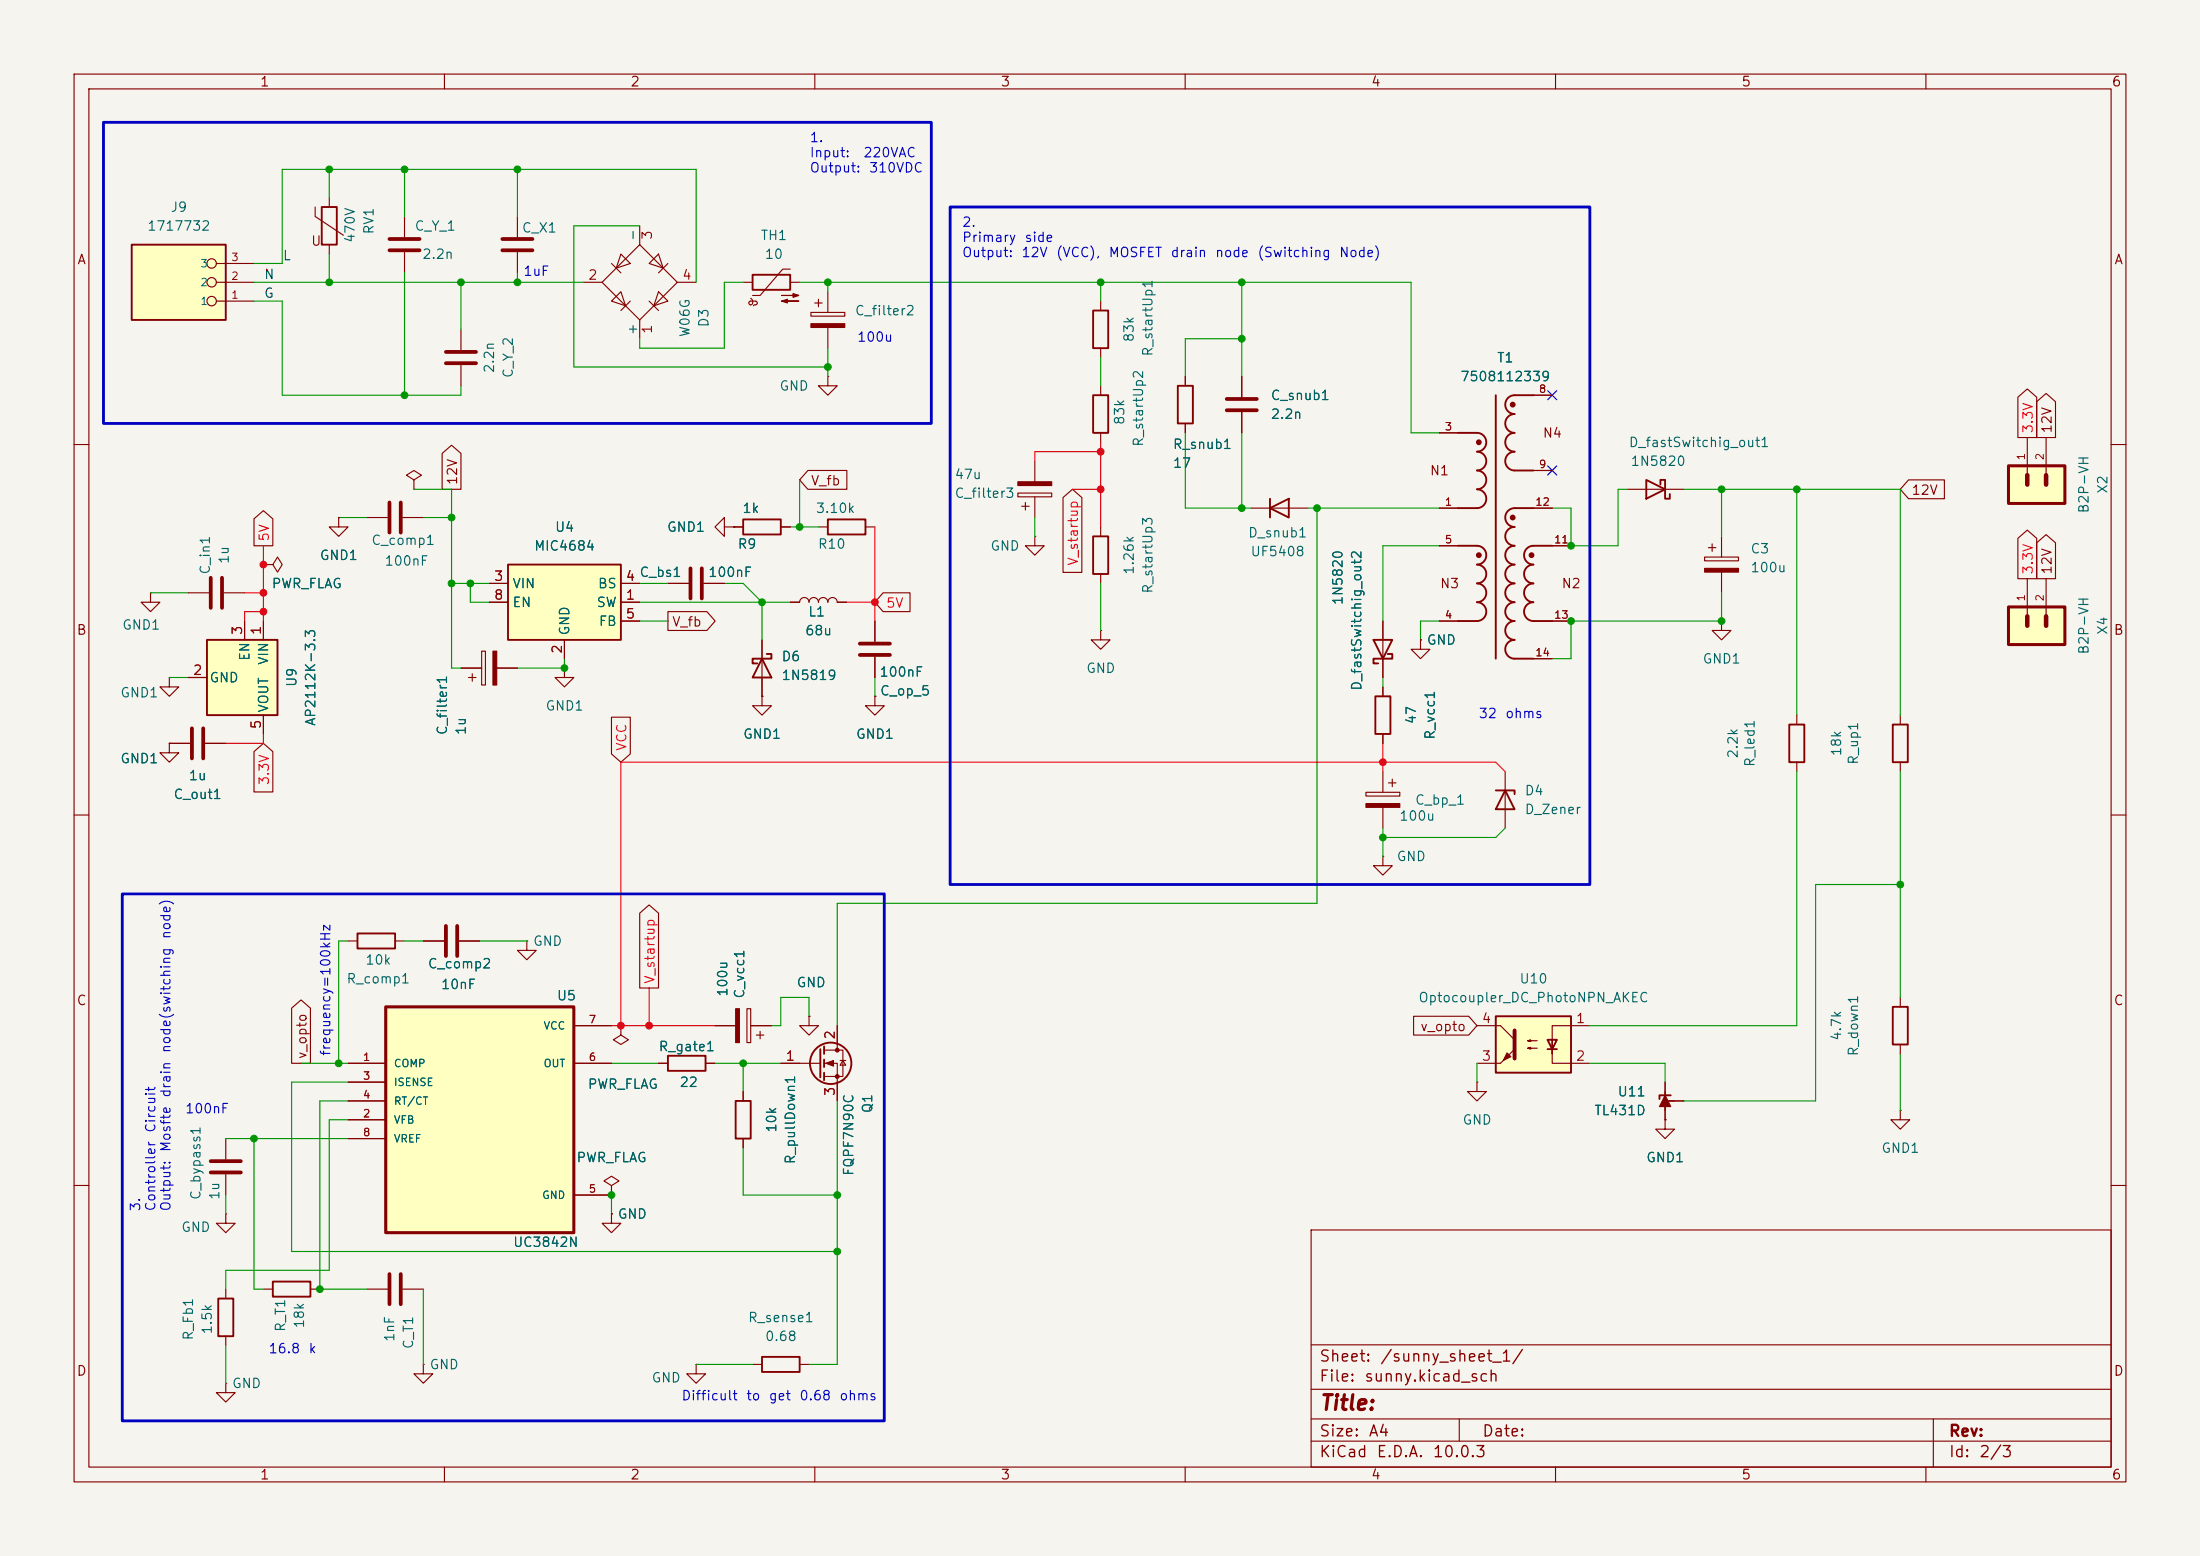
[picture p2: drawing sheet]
<svg xmlns="http://www.w3.org/2000/svg" width="297mm" height="210mm" viewBox="0 0 297 210" stroke-linecap="round" stroke-linejoin="round" font-family="sans-serif">
<path d="M0 0h297v210h-297z" fill="#f5f4ef" stroke="#f5f4ef" stroke-width=".14"/>
<g fill="none" stroke="#840000" stroke-width=".15">
<path d="M10 10h277v190h-277zM12 12h273v186h-273zM60 10v2M110 10v2M160 10v2M210 10v2M260 10v2M10 60h2M49.5 69.9h2.8M54.4 69.9h2.7M148.6 71.1v1.3M148.6 77.5v1.2"/>
<path d="M168.9 68.6h7.6M285 60h2M10 110h2M285 110h2M10 160h2M177 166h108v32h-108zM285 160h2M60 198v2M110 198v2M160 198v2M177 194.5h108M177 191.5h108"/>
<path d="M177 187.5h108M177 181.5h108M197 191.5v3M210 198v2M260 198v2M261 191.5v6.5"/>
</g>
<path d="M147.6 72.4h2v5.1h-2zM171.4 68.6l2.6-1.3v2.6zM171.4 67.3v2.6" fill="none" stroke="#840000" stroke-width=".25"/>
<path d="M52.6 67.8v4.1M54.1 67.8v4.1" fill="none" stroke="#840000" stroke-width=".51"/>
<path d="M52.1 135.9h25.4v30.5h-25.4z" fill="#ffffc2"/>
<path d="M52.1 135.9h25.4v30.5h-25.4z" fill="none" stroke="#840000" stroke-width=".41"/>
<g fill="none" stroke="#840000" stroke-width=".15">
<path d="M194.3 58.4h2.5M207 53.3h2.5M137.4 66.5h4.6v.6h-4.6zM137.9 68.3h1M138.4 67.8v1M139.7 72.4v1.3h1.3l-1.3 1.2-1.3-1.2h1.3M139.7 72.4h.1M139.7 62.2v2.8M139.7 67.1v2.8M194.3 68.6h2.5M194.3 73.7h2.5M207 68.6h2.5"/>
<path d="M207 63.5h2.5M209.5 73.7h2.6M219.7 66h7.6M230.1 75.2h4.6v.5h-4.6zM230.6 73.9h1M231.1 73.4v1M232.4 72.4v2.8M232.4 77.2v2.8M102.9 86.4v7.6M186.7 83.8v7.6M186.7 92.7v1.3M186.7 99.1v1.2"/>
<path d="M194.3 83.8h2.5M207 88.9h2.5M209.5 83.8h2.6M232.4 83.8v1.3h1.3l-1.3 1.3-1.3-1.3h1.3M232.4 83.8h.1M184.4 106.9h4.6v.5h-4.6zM186.7 115.6v1.2h1.3l-1.3 1.3-1.3-1.3h1.3M186.7 115.6h.1M186.7 104.1v2.8M186.7 109v2.8M187.5 105.7h1M188 105.2v1"/>
<path d="M77.5 138.4h5M109.2 137.2v1.2h1.3l-1.3 1.3-1.3-1.3h1.3M109.2 137.2h.1M113 138.4v3.3M47 143.5h5.1M47 151.1h5.1M47 146.1h5.1M47 148.6h5.1M47 153.7h5.1M77.5 143.5h5M100.3 147.3v1.3M100.3 153.7v1.2"/>
<path d="M105.4 143.5h5.3M111.3 141.7h2.5v3.6h-2.5M111.3 143.5h1.7v5.1M113.4 143.1h.8M113.8 143.1l.4 .7h-.8zM77.5 161.3h5M82.5 163.8v1.3h1.3l-1.3 1.3-1.2-1.3h1.2M82.5 163.8h.1M30.5 186.7v1.3h1.2l-1.2 1.2-1.3-1.2h1.3M30.5 186.7h.1M57.1 184.2v1.2h1.3l-1.3 1.3-1.2-1.3h1.2M57.1 184.2h.1"/>
<path d="M94 184.2v1.2h1.2l-1.2 1.3-1.3-1.3h1.3M94 184.2h.1M101.6 184.2h1.3M107.9 184.2h1.3"/>
</g>
<g fill="none" stroke="#840000" stroke-width=".25">
<path d="M196.8 58.4h2.6a1.27 1.27 0 0 1 1.3 1.3 1.27 1.27 0 0 1-1.3 1.3 1.27 1.27 0 0 1 1.3 1.2 1.27 1.27 0 0 1-1.3 1.3 1.27 1.27 0 0 1 1.3 1.3 1.27 1.27 0 0 1-1.3 1.2 1.27 1.27 0 0 1 1.3 1.3 1.27 1.27 0 0 1-1.3 1.3h-2.6M201.9 53.3v35.6M207 53.3h-2.5a1.27 1.27 0 0 0-1.3 1.3 1.27 1.27 0 0 0 1.3 1.3 1.27 1.27 0 0 0-1.3 1.3 1.27 1.27 0 0 0 1.3 1.2 1.27 1.27 0 0 0-1.3 1.3 1.27 1.27 0 0 0 1.3 1.3 1.27 1.27 0 0 0-1.3 1.2 1.27 1.27 0 0 0 1.3 1.3h2.5M196.8 73.7h2.6a1.27 1.27 0 0 1 1.3 1.2 1.27 1.27 0 0 1-1.3 1.3 1.27 1.27 0 0 1 1.3 1.3 1.27 1.27 0 0 1-1.3 1.2 1.27 1.27 0 0 1 1.3 1.3 1.27 1.27 0 0 1-1.3 1.3 1.27 1.27 0 0 1 1.3 1.3 1.27 1.27 0 0 1-1.3 1.2h-2.6M207 68.6h-2.5a1.27 1.27 0 0 0-1.3 1.3 1.27 1.27 0 0 0 1.3 1.2 1.27 1.27 0 0 0-1.3 1.3 1.27 1.27 0 0 0 1.3 1.3 1.27 1.27 0 0 0-1.3 1.2 1.27 1.27 0 0 0 1.3 1.3 1.27 1.27 0 0 0-1.3 1.3 1.27 1.27 0 0 0 1.3 1.2 1.27 1.27 0 0 0-1.3 1.3 1.27 1.27 0 0 0 1.3 1.3 1.27 1.27 0 0 0-1.3 1.3 1.27 1.27 0 0 0 1.3 1.2 1.27 1.27 0 0 0-1.3 1.3 1.27 1.27 0 0 0 1.3 1.3 1.27 1.27 0 0 0-1.3 1.2 1.27 1.27 0 0 0 1.3 1.3h2.5M209.5 73.7h-2.5a1.27 1.27 0 0 0-1.3 1.2 1.27 1.27 0 0 0 1.3 1.3 1.27 1.27 0 0 0-1.3 1.3 1.27 1.27 0 0 0 1.3 1.2 1.27 1.27 0 0 0-1.3 1.3 1.27 1.27 0 0 0 1.3 1.3 1.27 1.27 0 0 0-1.3 1.3 1.27 1.27 0 0 0 1.3 1.2h2.5M222.2 64.8l2.6 1.2-2.6 1.3zM224.2 65.4v-.6h.6v2.5h.6v-.6M102.9 88.9l1.2 2.5h-2.5zM103.5 88.3h.6v.6h-2.5v.6h.6M185.4 86.4h2.6l-1.3 2.5zM185.7 94h2v5.1h-2z"/>
<path d="M187.3 88.3h.7v.6h-2.6v.6h.7M99.3 148.6h2v5.1h-2zM110.7 141.6v3.8M111.3 141.2v1M111.3 143v1M111.3 144.8v1M102.9 183.1h5v2.1h-5z"/>
<circle cx="112.1" cy="143.5" r="2.79"/>
</g>
<g fill="#840000" stroke="#840000" stroke-width=".15">
<path d="M111.5 143.5l1-.4v.8z"/>
<path d="M137.4 65h4.6v.5h-4.6z"/>
<path d="M184.4 108.5h4.6v.5h-4.6z"/>
<path d="M230.1 76.7h4.6v.5h-4.6z"/>
<circle cx="113" cy="141.7" r=".25"/>
<circle cx="113" cy="145.3" r=".25"/>
</g>
<g fill="none" stroke="#840000" stroke-width=".38">
<circle cx="199.6" cy="59.7" r=".2"/>
<circle cx="204.2" cy="54.6" r=".2"/>
<circle cx="199.6" cy="74.9" r=".2"/>
<circle cx="204.2" cy="69.8" r=".2"/>
<circle cx="206.8" cy="74.9" r=".2"/>
</g>
<path d="M201.9 137.2h10.2v7.6h-10.2z" fill="#ffffc2"/>
<path d="M201.9 137.2h10.2v7.6h-10.2zM208.9 140.3h1.3l-.7 1.3zM208.9 141.6h1.3M225.6 147.8h-1.6v.5" fill="none" stroke="#840000" stroke-width=".25"/>
<g fill="none" stroke="#840000" stroke-width=".15">
<path d="M199.4 138.4h3.2l1.9 1.9M214.6 138.4h-5.1v3.8v-1.9M199.4 146.1v1.2h1.3l-1.3 1.3-1.3-1.3h1.3M199.4 146.1h.1M199.4 143.5h3.2M206.2 140.5l.4-.2v.3l-.4-.1h1.3M206.2 141.5l.4-.1v.2l-.4-.1h1.3M209.5 141.6v1.9h5.1M224.8 147.3v2.6M224.8 151.1v1.3h1.3l-1.3 1.3-1.3-1.3h1.3M224.8 151.1h.1M224.8 148.6h2.5"/>
<path d="M224.8 146.1v5"/>
</g>
<path d="M204.5 139.1v3.8" fill="none" stroke="#840000" stroke-width=".51"/>
<g fill="#840000" stroke="#840000" stroke-width=".15">
<path d="M203.5 142.1l.5 .5-1.1 .5z"/>
<path d="M202.6 143.5l1.9-1.9z"/>
<path d="M224.8 147.8l.8 1.6h-1.6z"/>
</g>
<path d="M271.1 81.9h7.7v5.1h-7.7z" fill="#ffffc2"/>
<path d="M271.1 81.9h7.7v5.1h-7.7z" fill="none" stroke="#840000" stroke-width=".41"/>
<path d="M273.7 83.2v1.3M276.2 83.2v1.3" fill="none" stroke="#840000" stroke-width=".61"/>
<path d="M273.7 78.1v5.1M276.2 78.1v5.1" fill="none" stroke="#840000" stroke-width=".15"/>
<path d="M271.1 62.9h7.7v5h-7.7z" fill="#ffffc2"/>
<path d="M271.1 62.9h7.7v5h-7.7z" fill="none" stroke="#840000" stroke-width=".41"/>
<path d="M273.7 64.1v1.3M276.2 64.1v1.3" fill="none" stroke="#840000" stroke-width=".61"/>
<g fill="none" stroke="#840000" stroke-width=".15">
<path d="M69.8 29.2v2.8M69.8 34v2.8M78.7 38.1h2.6M81.3 38.1l5.1-5.1 5 5.1-5 5.1zM82.5 35.6l1.3 1.2M83.8 34.3l1.3 1.3-1.9 .6zM83.8 39.4l.7 1.9-2-.7zM86.4 30.5v2.5M87.6 35.6l1.3-1.3 .6 1.9zM88.9 39.4l1.3 1.2-1.9 .7zM90.2 35.6l-1.3 1.2M91.4 38.1h2.6"/>
<path d="M100.3 38.1h1.3M106.7 36.3h-1l-3.1 3.6h-1M106.7 38.1h1.2M85.1 40.6l-1.3 1.3M86.4 43.2v2.5M87.6 40.6l1.3 1.3M101.3 40.3a.44 .44 0 0 1 .4 .4 .44 .44 0 0 1-.4 .4l-.2-.2 .1-.2h.9l.1 .1v.2l-.5 .3M111.8 50.8v1.3h1.2l-1.2 1.2-1.3-1.2h1.3M111.8 50.8h.1M160 50.8v1.3M160 57.2v1.2M167.6 50.8v2.8"/>
<path d="M167.6 55.6v2.8M273.7 59.1v5M276.2 59.1v5M191.8 86.4v1.2h1.2l-1.2 1.3-1.3-1.3h1.3M191.8 86.4h.1M242.6 96.5v1.3M256.5 96.5v1.3M203.2 104.1v7.7M242.6 102.9v1.2M256.5 102.9v1.2M256.5 134.6v1.3M256.5 149.9v1.2h1.3l-1.3 1.3-1.2-1.3h1.2"/>
<path d="M256.5 149.9h.1M256.5 141v1.2"/>
</g>
<path d="M101.6 37.1h5.1v2h-5.1zM159 52.1h2v5.1h-2zM241.6 97.8h2v5.1h-2zM255.5 97.8h2.1v5.1h-2.1zM201.9 106.7h2.6v.5M203.2 106.7l1.3 2.5h-2.6zM255.5 135.9h2.1v5.1h-2.1z" fill="none" stroke="#840000" stroke-width=".25"/>
<g fill="#840000" stroke="#840000" stroke-width=".15">
<path d="M105.5 40.6l.8-.2v.5l-.8-.3h2.3z"/>
<path d="M105.5 39.9h2.3l-.7 .2v-.5l.7 .3z"/>
</g>
<path d="M67.8 32.3h4.1M67.8 33.8h4.1M165.6 53.8h4.1M165.6 55.4h4.1" fill="none" stroke="#840000" stroke-width=".51"/>
<path d="M17.8 33h12.7v10.2h-12.7z" fill="#ffffc2"/>
<path d="M17.8 33h12.7v10.2h-12.7zM147.6 53.3h2v5.1h-2zM147.6 41.9h2v5.1h-2zM100.3 70.1h5.1v2h-5.1zM111.8 70.1h5v2h-5zM48.3 126h5v2h-5zM36.8 173h5.1v2h-5.1z" fill="none" stroke="#840000" stroke-width=".25"/>
<g fill="none" stroke="#840000" stroke-width=".15">
<path d="M29.2 38.1h5.1M29.2 35.6h5.1M111.8 39.4v2.8M29.2 40.6h5.1M109.5 42.2h4.5v.5h-4.5zM110 40.9h1M110.5 40.4v1M111.8 44.2v2.8M148.6 40.6v1.3M148.6 47v1.3M148.6 52.1v1.2M148.6 58.4v1.3"/>
<path d="M45.7 69.9v1.2h1.3l-1.3 1.3-1.3-1.3h1.3M45.7 69.9h.1M55.9 64.8l1-.7-1-.6-1 .6 1 .7v1.2M55.9 66h.1M90.2 78.7h2.8M95 78.7h2.8M97.8 71.1v-1.2l-1.3 1.2 1.3 1.3v-1.3h1.3M99.1 71.1h.1M99.1 71.1h1.2M105.4 71.1h1.3M110.5 71.1h1.3M116.8 71.1h1.3"/>
<path d="M47 127h1.3M53.3 127h1.3M83.8 138.4v1.3l1 .6-1 .7-1-.7 1-.6M83.8 138.4h.1M35.6 174h1.2M41.9 174h1.3M49.5 174h2.8M54.4 174h2.7M82.5 160l1.1-.6-1.1-.6-1 .6 1 .6v1.3M82.5 161.3h.1"/>
<circle cx="28.6" cy="38.1" r=".63"/>
<circle cx="28.6" cy="35.6" r=".63"/>
<circle cx="28.6" cy="40.6" r=".63"/>
</g>
<path d="M109.5 43.7h4.5v.5h-4.5z" fill="#840000" stroke="#840000" stroke-width=".15"/>
<path d="M93.2 76.7v4.1M94.7 76.7v4.1M52.6 172v4M54.1 172v4" fill="none" stroke="#840000" stroke-width=".51"/>
<path d="M68.6 76.2h15.2v10.2h-15.2z" fill="#ffffc2"/>
<path d="M43.4 27.9h2.1v5.1h-2.1zM68.6 76.2h15.2v10.2h-15.2zM90.2 142.5h5v2h-5zM29.5 175.3h2v5h-2z" fill="none" stroke="#840000" stroke-width=".25"/>
<g fill="none" stroke="#840000" stroke-width=".15">
<path d="M42.5 27.9v1.3l3.9 2.6M44.4 26.7v1.2M44.4 33v1.3M62.2 44.5v2.7M62.2 49.3v2.8M35.6 76.2h1.2l.7-1 .6 1-.6 1-.7-1M35.6 76.2h.1M66 78.7h2.6M83.8 78.7h2.6M20.3 80v1.3h1.3l-1.3 1.3-1.3-1.3h1.3M20.3 80h.1M22.9 91.4v1.3h1.2l-1.2 1.3-1.3-1.3h1.3"/>
<path d="M22.9 91.4h.1M25.4 80h2.8M30.2 80h2.8M62.2 90.2h2.8M63.2 91.4h1.1M63.8 90.9v1M65 87.9h.5v4.6h-.5zM66 81.3h2.6M67.1 90.2h2.7M76.2 90.2v1.2h1.3l-1.3 1.3-1.3-1.3h1.3M76.2 90.2h.1M76.2 86.4v2.5"/>
<path d="M83.8 81.3h2.6M83.8 83.8h2.6M102.9 94v1.3h1.2l-1.2 1.2-1.3-1.2h1.3M102.9 94h.1M118.1 94v1.3h1.3l-1.3 1.2-1.3-1.2h1.3M118.1 94h.1M118.1 83.8v2.8M118.1 88.6v2.8M148.6 85.1v1.3h1.3l-1.3 1.2-1.3-1.2h1.3M148.6 85.1h.1M22.9 100.3v1.3h1.2l-1.2 1.3-1.3-1.3h1.3M22.9 100.3h.1"/>
<path d="M22.9 100.3h2.8M27.7 100.3h2.8M57.1 127h2.8M62 127h2.8M71.1 127v1.3h1.3l-1.3 1.2-1.3-1.2h1.3M71.1 127h.1M96.5 138.4h2.8M100.8 136.1h.5v4.6h-.5zM101.3 138.4h2.8M102.1 139.7h1M102.6 139.2v1M30.5 153.7v2.8"/>
<path d="M30.5 158.5v2.8M88.9 143.5h1.3M95.2 143.5h1.3M30.5 163.8v1.3h1.2l-1.2 1.3-1.3-1.3h1.3M30.5 163.8h.1M30.5 174v1.3M30.5 180.3v1.3"/>
</g>
<path d="M60.2 47.5h4.1M60.2 49h4.1M28.4 78v4M30 78v4M25.9 98.3v4.1M27.4 98.3v4.1M116.1 88.4h4M116.1 86.9h4M60.2 125v4M61.7 125v4M28.4 158.2h4.1M28.4 156.7h4.1" fill="none" stroke="#840000" stroke-width=".51"/>
<g fill="#840000" stroke="#840000" stroke-width=".15">
<path d="M66.5 87.9h.6v4.6h-.6z"/>
<path d="M99.3 136.1h.5v4.6h-.5z"/>
</g>
<path d="M27.9 86.4h9.6v10.1h-9.6z" fill="#ffffc2"/>
<path d="M27.9 86.4h9.6v10.1h-9.6z" fill="none" stroke="#840000" stroke-width=".25"/>
<g fill="none" stroke="#840000" stroke-width=".15">
<path d="M54.6 29.2v2.8M54.6 34v2.8M160 50.8v1.3M160 57.2v1.2M167.6 50.8v2.8M167.6 55.6v2.8M194.3 58.4h2.5M207 53.3h2.5M272.4 53.6l1.3-1.1 1.3 1.1v5.5h-2.6zM275 54.2l1.2-1.1 1.3 1.1v4.9h-2.5zM34.3 70l1.3-1.1 1.2 1.1v3.7h-2.5zM35.6 76.2h.1"/>
<path d="M45.7 69.9h.1M59.7 61.2l1.3-1.1 1.2 1.1v4.8h-2.5zM66 78.7h2.6M83.8 78.7h2.6M90.2 78.7h2.8M95 78.7h2.8M99.1 71.1h.1M99.1 71.1h1.2M105.4 71.1h1.3M109.1 63.5h5.2v2.5h-5.2l-1.2-1.2zM143.5 67.2l1.3-1.2 1.3 1.2v10.1h-2.6zM194.3 68.6h2.5"/>
<path d="M194.3 73.7h2.5M207 68.6h2.5M207 63.5h2.5M209.5 73.7h2.6M257.7 64.8h4.8v2.5h-4.8l-1.2-1.3zM272.4 72.7l1.3-1.2 1.3 1.2v5.4h-2.6zM275 73.3l1.2-1.1 1.3 1.1v4.8h-2.5zM25.4 91.4h2.5M33 83.8v2.6M35.6 83.8v2.6M35.6 96.5v2.6M62.2 90.2h2.8"/>
<path d="M66 81.3h2.6M67.1 90.2h2.7M76.2 86.4v2.5M82.5 96.8h2.6v5l-1.3 1.1-1.3-1.1zM83.8 81.3h2.6M83.8 83.8h2.6M90.2 82.5h5.2l1.1 1.3-1.1 1.3h-5.2zM102.9 94h.1M102.9 86.4v2.5M102.9 91.4v2.6M106.7 81.3h1.2a.64 .64 0 0 1 .7-.7 .64 .64 0 0 1 .6 .7 .64 .64 0 0 1 .7-.7 .64 .64 0 0 1 .6 .7 .64 .64 0 0 1 .6-.7 .64 .64 0 0 1 .7 .7 .64 .64 0 0 1 .6-.7 .64 .64 0 0 1 .6 .7h1.3M118.1 94h.1"/>
<path d="M118.1 83.8v2.8M118.1 88.6v2.8M119.2 80h3.7v2.6h-3.7l-1.1-1.3zM186.7 83.8v2.6M186.7 88.9v2.5M186.7 92.7v1.3M186.7 99.1v1.2M191.8 86.4h.1M194.3 83.8h2.5M207 88.9h2.5M209.5 83.8h2.6M22.9 100.3h.1"/>
<path d="M22.9 100.3h2.8M27.7 100.3h2.8M34.3 101.4l1.3-1.1 1.2 1.1v5.5h-2.5zM39.4 136.1l1.2-1.1 1.3 1.1v7.4h-2.5zM57.1 127h2.8M62 127h2.8M77.5 138.4h5M83.8 138.4h.1M86.4 123.2l1.2-1.1 1.3 1.1v10.2h-2.5zM96.5 138.4h2.8M101.3 138.4h2.8M109.2 137.2h.1"/>
<path d="M113 138.4v2.6M190.8 137.2h7.5l1.1 1.2-1.1 1.3h-7.5zM47 143.5h5.1M47 151.1h5.1M47 146.1h5.1M47 148.6h5.1M47 153.7h5.1M77.5 143.5h5M88.9 143.5h1.3M95.2 143.5h1.3M100.3 147.3v1.3M100.3 153.7v1.2"/>
<path d="M105.4 143.5h2.5M113 146.1v2.5M224.8 151.1h.1M224.8 148.6h2.5M224.8 146.1v5M77.5 161.3h5M82.5 163.8h.1M82.5 161.3h.1"/>
</g>
<path d="M52.6 32.3h4M52.6 33.8h4" fill="none" stroke="#840000" stroke-width=".51"/>
<g fill="none" stroke="#009600" stroke-width=".15">
<path d="M34.3 35.6h3.8v-12.7h55.9v15.2M34.3 38.1h44.4M44.4 22.9v3.8M44.4 34.3v3.8M54.6 22.9v6.3M54.6 36.8v16.5M62.2 38.1v6.4M69.8 22.9v6.3M69.8 36.8v1.3M86.4 30.5h-8.9v19h34.3M100.3 38.1h-2.5v8.9h-11.4v-1.3M107.9 38.1h82.6v20.3h3.8"/>
<path d="M111.8 38.1v1.3M148.6 38.1v2.5M167.6 38.1v12.7M34.3 40.6h3.8v12.7h24.1v-1.2M111.8 47v3.8M148.6 48.3v3.8M160 58.4v10.2h8.9M167.6 45.7h-7.6v5.1M167.6 58.4v10.2M45.7 69.9h3.8M55.9 66h5.1v24.2h1.2M57.1 69.9h3.9"/>
<path d="M61 78.7h5M63.5 78.7v2.6h2.5M86.4 78.7h3.8M97.8 78.7h2.5l2.6 2.6v5.1M106.7 71.1h3.8M107.9 64.8v6.3M139.7 69.9v2.5M148.6 78.7v6.4M176.5 68.6h17.8M177.8 68.6v53.3h-64.8v16.5M194.3 73.7h-7.6v10.1M219.7 66h-1.3v7.7h-6.3v-5.1h-2.6"/>
<path d="M227.3 66h29.2v30.5M232.4 66v6.4M242.6 66v30.5M20.3 80h5.1M22.9 91.4h2.5M76.2 88.9v1.3h-6.4M86.4 81.3h20.3M86.4 83.8h3.8M118.1 91.4v2.6M186.7 91.4v1.3M194.3 83.8h-2.5v2.6M232.4 80v3.8h-20.3v5.1h-2.6"/>
<path d="M186.7 111.8v3.8M203.2 111.8l-1.3 1.2h-15.2M242.6 104.1v34.3h-28M256.5 119.4h-11.4v29.2h-17.8M256.5 104.1v30.5M47 127h-1.3v16.5M54.6 127h2.5M64.8 127h6.3M109.2 137.2v-2.6h-3.8v3.8h-1.3M30.5 153.7h16.5M34.3 153.7v20.3h1.3M40.6 143.5h6.4"/>
<path d="M47 151.1h-2.6v20.4h-13.9v2.5M47 148.6h-3.8v25.4h6.3M47 146.1h-7.6v22.8h73.6M82.5 143.5h6.4M96.5 143.5h8.9M100.3 143.5v3.8M100.3 154.9v6.4h12.7M113 148.6v35.6h-3.8M199.4 143.5v2.6M214.6 143.5h10.2v2.6M256.5 142.2v7.7M30.5 161.3v2.5"/>
<path d="M57.1 174v10.2M82.5 161.3v2.5M30.5 181.6v5.1M94 184.2h7.6"/>
</g>
<g fill="none" stroke="#ff0118" stroke-width=".15">
<path d="M148.6 59.7v11.4M35.6 73.7v10.1M118.1 71.1v12.7M144.8 66h3.8M148.6 61h-8.9v1.2M33 80h2.6M35.6 99.1v1.2h-5.1M35.6 82.6h-2.6v1.2M114.3 81.3h3.8M186.7 100.3v3.8M203.2 104.1l-1.3-1.2h-118.1v35.5M82.5 138.4h14"/>
<path d="M87.6 133.4v5"/>
</g>
<path d="M208.9 52.7l1.3 1.2M210.2 52.7l-1.3 1.2M208.9 62.9l1.3 1.2M210.2 62.9l-1.3 1.2" fill="none" stroke="#000084" stroke-width=".15"/>
<path d="M14 16.5h111.7v40.7h-111.7zM128.3 27.9h86.3v91.5h-86.3zM16.5 120.7h102.9v71.1h-102.9z" fill="none" stroke="#0000c2" stroke-width=".38"/>
<g fill="#009600" stroke="#009600" stroke-width=".14">
<circle cx="113" cy="168.9" r=".46"/>
<circle cx="113" cy="161.3" r=".46"/>
<circle cx="69.8" cy="22.9" r=".46"/>
<circle cx="82.5" cy="161.3" r=".46"/>
<circle cx="76.2" cy="90.2" r=".46"/>
<circle cx="100.3" cy="143.5" r=".46"/>
<circle cx="63.5" cy="78.7" r=".46"/>
<circle cx="61" cy="69.9" r=".46"/>
<circle cx="69.8" cy="38.1" r=".46"/>
<circle cx="44.4" cy="38.1" r=".46"/>
<circle cx="54.6" cy="53.3" r=".46"/>
<circle cx="62.2" cy="38.1" r=".46"/>
<circle cx="44.4" cy="22.9" r=".46"/>
<circle cx="54.6" cy="22.9" r=".46"/>
<circle cx="61" cy="78.7" r=".46"/>
<circle cx="45.7" cy="143.5" r=".46"/>
<circle cx="43.2" cy="174" r=".46"/>
<circle cx="34.3" cy="153.7" r=".46"/>
<circle cx="167.6" cy="38.1" r=".46"/>
<circle cx="148.6" cy="38.1" r=".46"/>
<circle cx="167.6" cy="45.7" r=".46"/>
<circle cx="111.8" cy="49.5" r=".46"/>
<circle cx="111.8" cy="38.1" r=".46"/>
<circle cx="177.8" cy="68.6" r=".46"/>
<circle cx="186.7" cy="113" r=".46"/>
<circle cx="256.5" cy="119.4" r=".46"/>
<circle cx="242.6" cy="66" r=".46"/>
<circle cx="167.6" cy="68.6" r=".46"/>
<circle cx="232.4" cy="66" r=".46"/>
<circle cx="232.4" cy="83.8" r=".46"/>
<circle cx="212.1" cy="83.8" r=".46"/>
<circle cx="212.1" cy="73.7" r=".46"/>
<circle cx="102.9" cy="81.3" r=".46"/>
<circle cx="107.9" cy="71.1" r=".46"/>
</g>
<g fill="#ff0118" stroke="#ff0118" stroke-width=".14">
<circle cx="83.8" cy="138.4" r=".46"/>
<circle cx="87.6" cy="138.4" r=".46"/>
<circle cx="35.6" cy="76.2" r=".46"/>
<circle cx="35.6" cy="80" r=".46"/>
<circle cx="35.6" cy="82.6" r=".46"/>
<circle cx="148.6" cy="61" r=".46"/>
<circle cx="186.7" cy="102.9" r=".46"/>
<circle cx="148.6" cy="66" r=".46"/>
<circle cx="118.1" cy="81.3" r=".46"/>
</g>
<text font-size="2" fill="#840000" x="178" y="190.8">Title:</text>
<g font-size="1.5" fill="#840000">
<text x="178" y="184.2">Sheet:</text>
<text x="186.2" y="184.2">/sunny_sheet_1/</text>
<text x="178" y="186.9">File:</text>
<text x="184.1" y="186.9">sunny.kicad_sch</text>
<text x="178" y="197.1">KiCad</text>
<text x="178" y="194.3">Size:</text>
<text x="184.7" y="194.3">A4</text>
<text x="185.7" y="197.1">E.D.A.</text>
<text x="193.3" y="197.1">10.0.3</text>
<text x="200" y="194.3">Date:</text>
<text x="263" y="194.3">Rev:</text>
<text x="263" y="197.1">Id:</text>
<text x="267.1" y="197.1">2/3</text>
</g>
<g font-size="1.3" fill="#840000">
<text x="35" y="12">1</text>
<text x="85" y="12">2</text>
<text x="135" y="12">3</text>
<text x="185" y="12">4</text>
<text x="235" y="12">5</text>
<text x="285" y="12">6</text>
<text x="10.3" y="36">A</text>
<text x="41.9" y="33.5">U</text>
<text x="285.3" y="36">A</text>
<text x="208.2" y="59.4">N4</text>
<text x="277.3" y="58.6" transform="rotate(-90 277.3 58.6)">12V</text>
<text x="62" y="65.6" transform="rotate(-90 62 65.6)">12V</text>
<text x="109.4" y="65.8">V_fb</text>
<text x="192.9" y="64.5">N1</text>
<text x="258" y="67.1">12V</text>
<text x="277.3" y="77.6" transform="rotate(-90 277.3 77.6)">12V</text>
<text x="194.3" y="79.7">N3</text>
<text x="210.7" y="79.7">N2</text>
<text x="10.3" y="86">B</text>
<text x="90.6" y="84.9">V_fb</text>
<text x="285.3" y="86">B</text>
<text x="10.3" y="136">C</text>
<text x="285.3" y="136">C</text>
<text x="41.7" y="143" transform="rotate(-90 41.7 143)">v_opto</text>
<text x="191.7" y="139.5">v_opto</text>
<text x="10.3" y="186">D</text>
<text x="285.3" y="186">D</text>
<text x="35" y="200">1</text>
<text x="85" y="200">2</text>
<text x="135" y="200">3</text>
<text x="185" y="200">4</text>
<text x="235" y="200">5</text>
<text x="285" y="200">6</text>
</g>
<g font-size="1.3" fill="#0000c2">
<text x="109.2" y="19.5">1.</text>
<text x="109.2" y="21.5">Input:</text>
<text x="109.2" y="23.6">Output:</text>
<text x="116.4" y="21.5">220VAC</text>
<text x="117.2" y="23.6">310VDC</text>
<text x="129.8" y="30.9">2.</text>
<text x="129.8" y="33">Primary</text>
<text x="129.8" y="35">Output:</text>
<text x="137.8" y="35">12V</text>
<text x="138.2" y="33">side</text>
<text x="142.5" y="35">(VCC),</text>
<text x="149.6" y="35">MOSFET</text>
<text x="157.9" y="35">drain</text>
<text x="164" y="35">node</text>
<text x="169.7" y="35">(Switching</text>
<text x="180.7" y="35">Node)</text>
<text x="70.6" y="37.6">1uF</text>
<text x="115.6" y="46.4">100u</text>
<text x="199.5" y="97.2">32</text>
<text x="203.1" y="97.2">ohms</text>
<text x="23.3" y="126.8" transform="rotate(-90 23.3 126.8)">node)</text>
<text x="23.3" y="142.2" transform="rotate(-90 23.3 142.2)">node(switching</text>
<text x="44.9" y="142.6" transform="rotate(-90 44.9 142.6)">frequency=100kHz</text>
<text x="23.3" y="148.2" transform="rotate(-90 23.3 148.2)">drain</text>
<text x="21.3" y="153" transform="rotate(-90 21.3 153)">Circuit</text>
<text x="23.3" y="155.6" transform="rotate(-90 23.3 155.6)">Mosfte</text>
<text x="24.9" y="150.6">100nF</text>
<text x="19.2" y="163.6" transform="rotate(-90 19.2 163.6)">3.</text>
<text x="21.3" y="163.6" transform="rotate(-90 21.3 163.6)">Controller</text>
<text x="23.3" y="163.6" transform="rotate(-90 23.3 163.6)">Output:</text>
<text x="36.2" y="183">16.8</text>
<text x="41.6" y="183">k</text>
<text x="91.9" y="189.3">Difficult</text>
<text x="100.6" y="189.3">to</text>
<text x="103.7" y="189.3">get</text>
<text x="107.8" y="189.3">0.68</text>
<text x="113.2" y="189.3">ohms</text>
</g>
<g font-size="1.3" fill="#006464">
<text x="22.9" y="28.9">J9</text>
<text x="19.8" y="31.5">1717732</text>
<text x="48.2" y="32.9" transform="rotate(-90 48.2 32.9)">470V</text>
<text x="50.8" y="31.7" transform="rotate(-90 50.8 31.7)">RV1</text>
<text x="55.9" y="31.5">C_Y_1</text>
<text x="56.9" y="35.3">2.2n</text>
<text x="70.4" y="31.7">C_X1</text>
<text x="86.3" y="32.6" transform="rotate(-90 86.3 32.6)">-</text>
<text x="102.6" y="32.7">TH1</text>
<text x="103.1" y="35.3">10</text>
<text x="86.3" y="45.3" transform="rotate(-90 86.3 45.3)">+</text>
<text x="93.4" y="45.6" transform="rotate(-90 93.4 45.6)">W06G</text>
<text x="96" y="44.3" transform="rotate(-90 96 44.3)">D3</text>
<text x="115.3" y="42.9">C_filter2</text>
<text x="153.4" y="46.3" transform="rotate(-90 153.4 46.3)">83k</text>
<text x="67" y="50.4" transform="rotate(-90 67 50.4)">2.2n</text>
<text x="69.6" y="51.1" transform="rotate(-90 69.6 51.1)">C_Y_2</text>
<text x="105.1" y="53">GND</text>
<text x="155.9" y="48.2" transform="rotate(-90 155.9 48.2)">R_startUp1</text>
<text x="197.1" y="51.8">7508112339</text>
<text x="202" y="49.2">T1</text>
<text x="152.1" y="57.5" transform="rotate(-90 152.1 57.5)">83k</text>
<text x="171.5" y="54.3">C_snub1</text>
<text x="171.5" y="56.9">2.2n</text>
<text x="128.8" y="65">47u</text>
<text x="154.6" y="60.4" transform="rotate(-90 154.6 60.4)">R_startUp2</text>
<text x="158.3" y="60.9">R_snub1</text>
<text x="158.3" y="63.5">17</text>
<text x="219.8" y="60.7">D_fastSwitchig_out1</text>
<text x="220" y="63.2">1N5820</text>
<text x="100.1" y="69.6">1k</text>
<text x="110" y="69.6">3.10k</text>
<text x="128.8" y="67.5">C_filter3</text>
<text x="282.3" y="69.4" transform="rotate(-90 282.3 69.4)">B2P-VH</text>
<text x="284.8" y="66.7" transform="rotate(-90 284.8 66.7)">X2</text>
<text x="28.7" y="77.6" transform="rotate(-90 28.7 77.6)">C_in1</text>
<text x="31.2" y="76.2" transform="rotate(-90 31.2 76.2)">1u</text>
<text x="43.1" y="75.9">GND1</text>
<text x="50" y="73.9">C_comp1</text>
<text x="51.8" y="76.7">100nF</text>
<text x="72" y="74.6">MIC4684</text>
<text x="74.8" y="72.1">U4</text>
<text x="90" y="72.1">GND1</text>
<text x="99.5" y="74.4">R9</text>
<text x="110.3" y="74.4">R10</text>
<text x="133.6" y="74.6">GND</text>
<text x="153.4" y="77.7" transform="rotate(-90 153.4 77.7)">1.26k</text>
<text x="168.4" y="72.9">D_snub1</text>
<text x="168.7" y="75.4">UF5408</text>
<text x="236.2" y="75">C3</text>
<text x="236.2" y="77.6">100u</text>
<text x="36.6" y="79.7">PWR_FLAG</text>
<text x="69.1" y="79.7">VIN</text>
<text x="69.1" y="82.3">EN</text>
<text x="80.4" y="82.3">SW</text>
<text x="80.6" y="79.7">BS</text>
<text x="86.2" y="78.2">C_bs1</text>
<text x="95.5" y="78.2">100nF</text>
<text x="109" y="83.5">L1</text>
<text x="155.9" y="80.2" transform="rotate(-90 155.9 80.2)">R_startUp3</text>
<text x="181.6" y="81.8" transform="rotate(-90 181.6 81.8)">1N5820</text>
<text x="16.4" y="85.3">GND1</text>
<text x="34" y="89.3" transform="rotate(-90 34 89.3)">EN</text>
<text x="36.5" y="89.8" transform="rotate(-90 36.5 89.8)">VIN</text>
<text x="77.2" y="85.9" transform="rotate(-90 77.2 85.9)">GND</text>
<text x="80.8" y="84.8">FB</text>
<text x="105.4" y="89.6">D6</text>
<text x="108.6" y="86.1">68u</text>
<text x="192.5" y="87.3">GND</text>
<text x="229.8" y="89.9">GND1</text>
<text x="282.3" y="88.4" transform="rotate(-90 282.3 88.4)">B2P-VH</text>
<text x="284.8" y="85.8" transform="rotate(-90 284.8 85.8)">X4</text>
<text x="16.2" y="94.4">GND1</text>
<text x="28.2" y="92.4">GND</text>
<text x="40.3" y="92.8" transform="rotate(-90 40.3 92.8)">U9</text>
<text x="105.4" y="92.1">1N5819</text>
<text x="118.6" y="91.6">100nF</text>
<text x="118.7" y="94.2">C_op_5</text>
<text x="146.6" y="91.1">GND</text>
<text x="184.1" y="93.3" transform="rotate(-90 184.1 93.3)">D_fastSwitchig_out2</text>
<text x="36.5" y="96.3" transform="rotate(-90 36.5 96.3)">VOUT</text>
<text x="42.9" y="98.1" transform="rotate(-90 42.9 98.1)">AP2112K-3.3</text>
<text x="60.7" y="99.3" transform="rotate(-90 60.7 99.3)">C_filter1</text>
<text x="63.2" y="99.3" transform="rotate(-90 63.2 99.3)">1u</text>
<text x="73.6" y="96.2">GND1</text>
<text x="100.2" y="100">GND1</text>
<text x="115.5" y="100">GND1</text>
<text x="191.5" y="97.8" transform="rotate(-90 191.5 97.8)">47</text>
<text x="194" y="99.9" transform="rotate(-90 194 99.9)">R_vcc1</text>
<text x="16.2" y="103.3">GND1</text>
<text x="25.4" y="105.6">1u</text>
<text x="205.7" y="107.7">D4</text>
<text x="234.9" y="102.5" transform="rotate(-90 234.9 102.5)">2.2k</text>
<text x="237.2" y="103.6" transform="rotate(-90 237.2 103.6)">R_led1</text>
<text x="248.9" y="102.2" transform="rotate(-90 248.9 102.2)">18k</text>
<text x="251.2" y="103.3" transform="rotate(-90 251.2 103.3)">R_up1</text>
<text x="23.3" y="108.2">C_out1</text>
<text x="188.8" y="111.1">100u</text>
<text x="190.9" y="108.9">C_bp_1</text>
<text x="205.7" y="110.2">D_Zener</text>
<text x="188.5" y="116.5">GND</text>
<text x="49.2" y="130.5">10k</text>
<text x="57.7" y="131">C_comp2</text>
<text x="71.9" y="128">GND</text>
<text x="46.7" y="133.1">R_comp1</text>
<text x="59.4" y="133.8">10nF</text>
<text x="75.1" y="135.3">U5</text>
<text x="98.5" y="134.6" transform="rotate(-90 98.5 134.6)">100u</text>
<text x="100.8" y="134.9" transform="rotate(-90 100.8 134.9)">C_vcc1</text>
<text x="107.5" y="133.6">GND</text>
<text x="191.4" y="135.6">Optocoupler_DC_PhotoNPN_AKEC</text>
<text x="205" y="133.1">U10</text>
<text x="88.8" y="142.2">R_gate1</text>
<text x="248.9" y="140.6" transform="rotate(-90 248.9 140.6)">4.7k</text>
<text x="251.2" y="142.6" transform="rotate(-90 251.2 142.6)">R_down1</text>
<text x="79.3" y="147.3">PWR_FLAG</text>
<text x="91.7" y="147">22</text>
<text x="218.3" y="148.3">U11</text>
<text x="105.1" y="153" transform="rotate(-90 105.1 153)">10k</text>
<text x="118.1" y="150.3" transform="rotate(-90 118.1 150.3)">Q1</text>
<text x="197.4" y="152.1">GND</text>
<text x="215.1" y="150.8">TL431D</text>
<text x="253.9" y="155.9">GND1</text>
<text x="77.7" y="157.2">PWR_FLAG</text>
<text x="107.7" y="157.2" transform="rotate(-90 107.7 157.2)">R_pullDown1</text>
<text x="115.5" y="158.8" transform="rotate(-90 115.5 158.8)">FQPF7N90C</text>
<text x="222.1" y="157.2">GND1</text>
<text x="24.4" y="166.6">GND</text>
<text x="27.4" y="162" transform="rotate(-90 27.4 162)">C_bypass1</text>
<text x="29.9" y="162" transform="rotate(-90 29.9 162)">1u</text>
<text x="83.3" y="164.8">GND</text>
<text x="69.2" y="168.6">UC3842N</text>
<text x="38.8" y="179.9" transform="rotate(-90 38.8 179.9)">R_T1</text>
<text x="41.4" y="179.4" transform="rotate(-90 41.4 179.4)">18k</text>
<text x="100.9" y="178.8">R_sense1</text>
<text x="26.4" y="181" transform="rotate(-90 26.4 181)">R_Fb1</text>
<text x="28.9" y="180.2" transform="rotate(-90 28.9 180.2)">1.5k</text>
<text x="53.5" y="181.2" transform="rotate(-90 53.5 181.2)">1nF</text>
<text x="56.1" y="182.2" transform="rotate(-90 56.1 182.2)">C_T1</text>
<text x="57.9" y="185.1">GND</text>
<text x="103.2" y="181.3">0.68</text>
<text x="31.2" y="187.7">GND</text>
<text x="87.9" y="186.9">GND</text>
</g>
<g font-size="1.3" fill="#0f0f0f">
<text x="38.1" y="35.4">L</text>
<text x="35.6" y="38">N</text>
<text x="35.6" y="40.5">G</text>
</g>
<g font-size="1.3" fill="#a90000">
<text x="88.3" y="32.5" transform="rotate(-90 88.3 32.5)">3</text>
<text x="79.3" y="38.1">2</text>
<text x="92" y="38.1">4</text>
<text x="88.3" y="45.2" transform="rotate(-90 88.3 45.2)">1</text>
<text x="66.6" y="78.7">3</text>
<text x="66.6" y="81.3">8</text>
<text x="84.4" y="81.3">1</text>
<text x="84.4" y="78.7">4</text>
<text x="84.4" y="83.8">5</text>
<text x="33" y="85.8" transform="rotate(-90 33 85.8)">3</text>
<text x="35.5" y="85.8" transform="rotate(-90 35.5 85.8)">1</text>
<text x="76.2" y="88.3" transform="rotate(-90 76.2 88.3)">2</text>
<text x="26" y="91.4">2</text>
<text x="35.5" y="98.5" transform="rotate(-90 35.5 98.5)">5</text>
<text x="106" y="143.5">1</text>
<text x="113" y="140.4" transform="rotate(-90 113 140.4)">2</text>
<text x="200" y="143.5">3</text>
<text x="200" y="138.4">4</text>
<text x="212.7" y="138.4">1</text>
<text x="212.7" y="143.5">2</text>
<text x="113" y="148" transform="rotate(-90 113 148)">3</text>
</g>
<g font-size="1.3" fill="#ff0118">
<text x="274.7" y="58.6" transform="rotate(-90 274.7 58.6)">3.3V</text>
<text x="36.6" y="73.2" transform="rotate(-90 36.6 73.2)">5V</text>
<text x="145.8" y="76.4" transform="rotate(-90 145.8 76.4)">V_startup</text>
<text x="274.7" y="77.6" transform="rotate(-90 274.7 77.6)">3.3V</text>
<text x="119.5" y="82.3">5V</text>
<text x="84.9" y="101.4" transform="rotate(-90 84.9 101.4)">VCC</text>
<text x="36.6" y="106.1" transform="rotate(-90 36.6 106.1)">3.3V</text>
<text x="88.7" y="132.9" transform="rotate(-90 88.7 132.9)">V_startup</text>
</g>
<g font-size="1" fill="#a90000">
<text x="31.1" y="35.5">3</text>
<text x="31.1" y="40.6">1</text>
<text x="31.1" y="38">2</text>
<text x="207.7" y="53.3">8</text>
<text x="195" y="58.3">3</text>
<text x="207.7" y="63.4">9</text>
<text x="273.6" y="62.2" transform="rotate(-90 273.6 62.2)">1</text>
<text x="276.2" y="62.2" transform="rotate(-90 276.2 62.2)">2</text>
<text x="195" y="68.5">1</text>
<text x="207.2" y="68.5">12</text>
<text x="195" y="73.6">5</text>
<text x="209.7" y="73.6">11</text>
<text x="195" y="83.7">4</text>
<text x="209.7" y="83.7">13</text>
<text x="273.6" y="81.3" transform="rotate(-90 273.6 81.3)">1</text>
<text x="276.2" y="81.3" transform="rotate(-90 276.2 81.3)">2</text>
<text x="207.2" y="88.8">14</text>
<text x="48.9" y="143.4">1</text>
<text x="79.4" y="143.4">6</text>
<text x="79.4" y="138.4">7</text>
<text x="48.9" y="146">3</text>
<text x="48.9" y="148.5">4</text>
<text x="48.9" y="151.1">2</text>
<text x="48.9" y="153.6">8</text>
<text x="79.4" y="161.2">5</text>
</g>
<g font-size="1" fill="#006464">
<text x="27" y="41.4">1</text>
<text x="27" y="38.9">2</text>
<text x="27" y="36.3">3</text>
<text x="73.3" y="139.2">VCC</text>
<text x="53.1" y="144.3">COMP</text>
<text x="53.1" y="146.8">ISENSE</text>
<text x="53.1" y="149.4">RT/CT</text>
<text x="73.3" y="144.3">OUT</text>
<text x="53.1" y="151.9">VFB</text>
<text x="53.1" y="154.4">VREF</text>
<text x="73.1" y="162.1">GND</text>
</g>
</svg>
